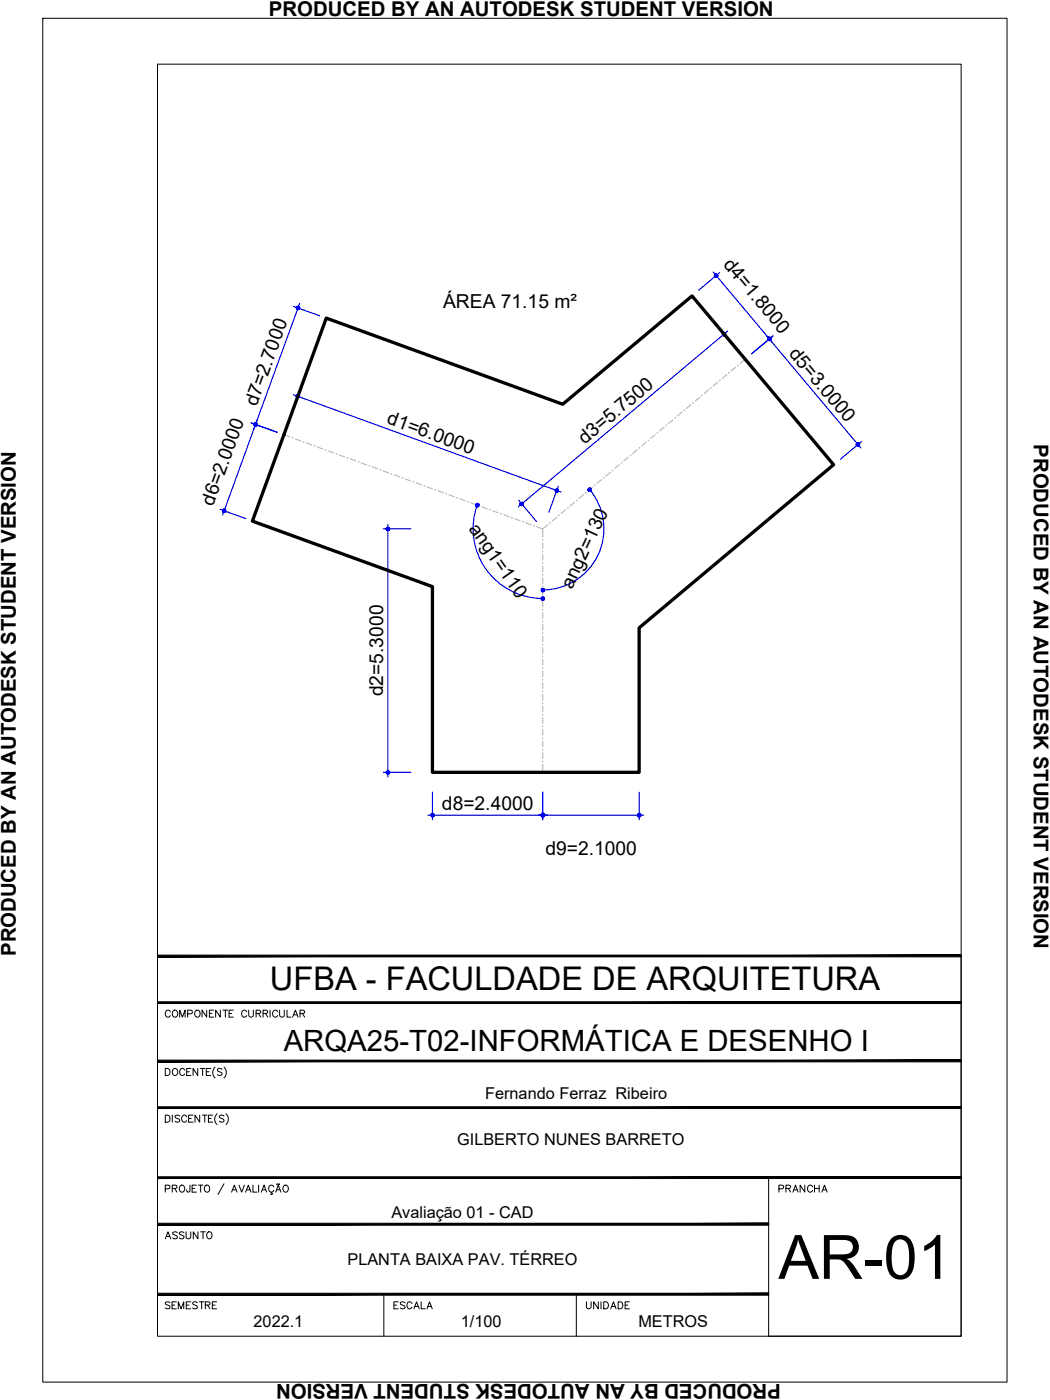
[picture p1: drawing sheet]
<svg xmlns="http://www.w3.org/2000/svg" width="229mm" height="305mm" viewBox="0 0 229 305" stroke-linecap="round" stroke-linejoin="round" font-family="sans-serif">
<!-- layer: ARQ_EIXO CINZA 04 -->
<g fill="none" stroke="#bababa" stroke-width=".25">
<path d="M160.1 80l-.9 .8M162.2 78.2l-1.1 .9M61.8 94.7l1.3 .4M64.3 95.6l1.2 .4M66.7 96.4l1.2 .5M69.1 97.3l1.2 .4M71.5 98.2l1.2 .4M73.9 99.1l1.2 .4M76.2 99.9l1.2 .4M136.8 99.5l-1 .9M138.7 97.9l-.9 .8M140.7 96.3l-1 .8"/>
<path d="M142.6 94.7l-1 .8M144.6 93l-1 .8M146.5 91.4l-1 .8M148.5 89.7l-1 .9M150.4 88.1l-1 .8M152.4 86.5l-1 .8M154.3 84.8l-1 .9M156.3 83.2l-1 .8M158.2 81.6l-1 .8M78.7 100.8l1.1 .4M81 101.6l1.2 .5M83.4 102.5l1.2 .5"/>
<path d="M85.8 103.4l1.2 .4M88.2 104.3l1.2 .4M90.6 105.1l1.2 .4M93 106l1.1 .4M95.3 106.8l1.3 .5M97.7 107.7l1.2 .5M100.1 108.6l1.2 .5M102.5 109.5l1.2 .4M104.9 110.3l1.2 .5M107.3 111.2l1.2 .4M109.7 112.1l1.2 .4M112.1 112.9l1.1 .5"/>
<path d="M114.4 113.8l1.3 .5M116.8 114.7l1.4 .4M118.2 118.2v1.2M119.3 114.3l-1.1 .8v1.8M121.2 112.6l-.9 .8M123.1 111l-.9 .8M125.1 109.3l-1 .9M127 107.7l-.9 .8M129 106.1l-1 .8M130.9 104.4l-.9 .8M132.9 102.8l-1 .8M134.8 101.2l-.9 .8"/>
<path d="M118.2 120.7v1.3M118.2 123.2v1.3M118.2 125.8v1.2M118.2 128.3v1.3M118.2 130.9v1.2M118.2 133.4v1.3M118.2 135.9v1.3M118.2 138.5v1.2M118.2 141v1.3M118.2 143.6v1.2M118.2 146.1v1.3M118.2 148.6v1.3"/>
<path d="M118.2 151.2v1.2M118.2 153.7v1.3M118.2 156.3v1.2M118.2 158.8v1.3M118.2 161.3v1.3M118.2 163.9v1.2M118.2 166.4v1.7"/>
</g>
<g fill="#bababa" stroke="#bababa" stroke-width=".22">
<path d="M118.1 165.8h.1z"/>
<path d="M118.1 163.2h.1z"/>
<path d="M118.1 160.7h.1z"/>
<path d="M118.1 155.6h.1z"/>
<path d="M118.1 153.1h.1z"/>
<path d="M118.1 150.5h.1z"/>
<path d="M118.1 148h.1z"/>
<path d="M118.1 145.5h.1z"/>
<path d="M118.1 142.9h.1z"/>
<path d="M118.1 140.4h.1z"/>
<path d="M118.1 137.8h.1z"/>
<path d="M118.1 135.3h.1z"/>
<path d="M118.1 132.8h.1z"/>
<path d="M118.1 130.2h.1z"/>
<path d="M118.1 127.7h.1z"/>
<path d="M118.1 122.6h.1z"/>
<path d="M118.1 120.1h.1z"/>
<path d="M118.1 117.5h.1z"/>
<path d="M119.7 113.8h.1z"/>
<path d="M123.7 110.5v.2z"/>
<path d="M125.5 108.9h.2z"/>
<path d="M127.5 107.3h.1z"/>
<path d="M129.4 105.7h.2z"/>
<path d="M131.4 104h.1z"/>
<path d="M135.3 100.7v.1z"/>
<path d="M137.2 99.1h.2z"/>
<path d="M141.1 95.9h.2z"/>
<path d="M149 89.2v.2z"/>
<path d="M152.7 86.1h.2z"/>
<path d="M156.6 82.8h.2z"/>
<path d="M160.5 79.5h.2z"/>
<path d="M113.7 113.6h.2z"/>
<path d="M111.4 112.7h.1z"/>
<path d="M109.1 111.8v.1z"/>
<path d="M106.6 111h.2z"/>
<path d="M104.2 110.1h.2z"/>
<path d="M101.8 109.3h.2z"/>
<path d="M99.4 108.4h.2z"/>
<path d="M97.1 107.5h.1z"/>
<path d="M94.7 106.6h.1z"/>
<path d="M89.9 104.9h.1z"/>
<path d="M87.6 104v.1z"/>
<path d="M85.1 103.2h.2z"/>
<path d="M82.7 102.3h.2z"/>
<path d="M80.3 101.4h.2z"/>
<path d="M78 100.5l.1 .1z"/>
<path d="M75.6 99.7h.1z"/>
<path d="M68.5 97v.2z"/>
<path d="M63.7 95.3v.1z"/>
<circle cx="118.2" cy="158.1" r=".07"/>
<circle cx="118.2" cy="125.1" r=".07"/>
<circle cx="121.7" cy="112.2" r=".07"/>
<circle cx="133.4" cy="102.4" r=".07"/>
<circle cx="139.2" cy="97.5" r=".07"/>
<circle cx="143.1" cy="94.2" r=".07"/>
<circle cx="145.1" cy="92.6" r=".07"/>
<circle cx="147" cy="91" r=".07"/>
<circle cx="150.9" cy="87.7" r=".07"/>
<circle cx="154.8" cy="84.4" r=".07"/>
<circle cx="158.7" cy="81.2" r=".07"/>
<circle cx="116.3" cy="114.5" r=".07"/>
<circle cx="92.4" cy="105.8" r=".07"/>
<circle cx="73.3" cy="98.8" r=".07"/>
<circle cx="70.9" cy="97.9" r=".07"/>
<circle cx="66.1" cy="96.2" r=".07"/>
</g>
<!-- layer: COTA AZUL -->
<g fill="none" stroke="#00f" stroke-width=".25">
<path d="M155.3 59.2l32.1 38.3M156.7 59.4l-4.6 3.8M63.9 66.7l5.7 2M65.2 66.1l-16.7 46M157 72l3.9 4.6M158.4 72.1l-45.6 38.3M168.3 73.2l-4.6 3.8M54.7 92.1l5.6 2M63.9 85.9l58.3 21.2M65.2 85.3l-2.1 5.7M187.5 96.1l-4.5 3.9M47.9 110.9l5.6 2"/>
<path d="M83.4 115.1h6.1M84.5 114.2v55M103.9 109.9a15.2 15.2 0 0 0 14.3 20.4M112.9 108.9l3.9 4.6M121.5 105.9l-2 5.6M128.4 106.6a13.3 13.3 0 0 1 1.8 14.2 13.3 13.3 0 0 1-12 7.6M83.4 168.1h6.1M93.2 177.5h47M94.1 172.5v6M118.2 172.5v6M139.1 172.5v6"/>
</g>
<!-- layer: 0 -->
<g fill="#00f" stroke="#00f" stroke-width=".22">
<path d="M64.5 86.1v.3l.4-.1zM64.5 86.4l.4-.1-.3 .2zM64.6 86.5l.1 .1 .2-.3z"/>
<path d="M64.9 86.3l-.2 .3 .2 .1zM64.9 86.3l.2 .3-.2 .1zM64.9 86.3l.2 .3 .1-.2z"/>
<path d="M64.9 86.3l.3 .1v-.2zM64.9 86.3l.2-.3 .1 .2zM65 85.9l-.1 .4 .2-.3z"/>
<path d="M64.8 85.9l.1 .4 .1-.4zM64.6 86l.2-.1 .1 .4zM64.6 86l-.1 .1 .4 .2z"/>
<path d="M121.2 106.8l.4 .1v-.2zM121.2 106.8l.3-.2 .1 .1zM121.3 106.4l-.1 .4 .3-.2z"/>
<path d="M121.2 106.4v.4l.1-.4zM121 106.5l.2-.1v.4zM121 106.5l-.1 .2 .3 .1z"/>
<path d="M120.9 106.7v.1h.3zM120.9 106.8h.3l-.3 .2zM120.9 107l.2 .1 .1-.3z"/>
<path d="M121.2 106.8l-.1 .3h.2zM121.2 106.8l.3 .3h-.2zM121.2 106.8l.3 .3 .1-.2z"/>
<path d="M84.3 114.9l.2 .2v-.3zM84.1 115l.2-.1 .2 .2zM84.1 115v.1h.4z"/>
<path d="M84.1 115.1v.3l.4-.3zM84.1 115.4l.4-.3-.2 .4zM84.5 115.1l-.2 .4h.2z"/>
<path d="M84.5 115.1v.4h.2zM84.5 115.1l.3 .3-.1 .1zM84.5 115.1l.3 .3v-.3z"/>
<path d="M84.5 115.1h.3v-.1zM84.7 114.9l.1 .1-.3 .1zM84.5 114.8v.3l.2-.2z"/>
<path d="M84.5 168.1v.4h.2zM84.5 168.1l.3 .3-.1 .1zM84.5 168.1l.3 .3v-.3z"/>
<path d="M84.5 168.1h.3v-.1zM84.7 167.9l.1 .1-.3 .1zM84.5 167.8v.3l.2-.2z"/>
<path d="M84.3 167.9l.2 .2v-.3zM84.1 168l.2-.1 .2 .2zM84.1 168v.1h.4z"/>
<path d="M84.1 168.1v.3l.4-.3zM84.1 168.4l.4-.3-.2 .4zM84.5 168.1l-.2 .4h.2z"/>
<path d="M113.3 109.9l.2 .2 .1-.4zM113.6 109.7l.1 .4h-.2zM113.6 109.7l.1 .4 .1-.1z"/>
<path d="M113.6 109.7l.2 .3 .1-.2zM113.6 109.7l.4-.1-.1 .2zM113.6 109.7l.4-.1-.1-.1z"/>
<path d="M113.7 109.3l-.1 .4 .3-.2zM113.5 109.3h.2l-.1 .4zM113.3 109.4l.3 .3-.1-.4z"/>
<path d="M113.3 109.4l-.1 .2 .4 .1zM113.2 109.6l.4 .1-.4 .1zM113.2 109.8l.1 .1 .3-.2z"/>
<path d="M157.8 72.4l-.2 .3 .3-.2zM157.6 72.4h.2l-.2 .3zM157.4 72.5l.2 .2v-.3z"/>
<path d="M157.4 72.5l-.1 .1 .3 .1zM157.3 72.6l.3 .1-.3 .1zM157.3 72.8l.1 .2 .2-.3z"/>
<path d="M157.4 73l.1 .1 .1-.4zM157.6 72.7l.1 .4h-.2zM157.6 72.7l.1 .4 .2-.1z"/>
<path d="M157.6 72.7l.3 .3 .1-.1zM157.6 72.7h.4v.2zM157.6 72.7h.4l-.1-.2z"/>
<path d="M155.7 59.7l-.1 .2 .3 .1zM155.6 59.9l.3 .1-.4 .1zM155.5 60.1l.1 .1 .3-.2z"/>
<path d="M155.6 60.2l.2 .2 .1-.4zM155.9 60l.1 .4h-.2zM155.9 60l.1 .4 .2-.1z"/>
<path d="M155.9 60l.3 .3 .1-.2zM155.9 60l.4-.1v.2zM155.9 60l.4-.1-.1-.1z"/>
<path d="M156 59.6l-.1 .4 .3-.2zM155.9 59.6h.1l-.1 .4zM155.7 59.7l.2 .3v-.4z"/>
<path d="M167.5 73.8l.2 .3 .2-.2zM167.5 73.8l.4-.1v.2zM167.5 73.8l.4-.1-.1-.2z"/>
<path d="M167.6 73.4l-.1 .4 .3-.3zM167.4 73.4h.2l-.1 .4zM167.3 73.5l.2 .3-.1-.4z"/>
<path d="M167.3 73.5l-.2 .2 .4 .1zM167.1 73.7l.4 .1h-.4zM167.1 73.8l.1 .2 .3-.2z"/>
<path d="M167.2 74l.1 .1 .2-.3zM167.5 73.8l.1 .4-.3-.1zM167.5 73.8l.1 .4 .1-.1z"/>
<path d="M167.3 73.5l-.2 .2 .4 .1zM167.1 73.7l.4 .1h-.4zM167.1 73.8l.1 .2 .3-.2z"/>
<path d="M167.2 74l.1 .1 .2-.3zM167.5 73.8l.1 .4-.3-.1zM167.5 73.8l.1 .4 .1-.1z"/>
<path d="M167.5 73.8l.2 .3 .2-.2zM167.5 73.8l.4-.1v.2zM167.5 73.8l.4-.1-.1-.2z"/>
<path d="M167.6 73.4l-.1 .4 .3-.3zM167.4 73.4h.2l-.1 .4zM167.3 73.5l.2 .3-.1-.4z"/>
<path d="M186.8 96.8l.2 .3 .1-.2zM186.8 96.8l.4-.1-.1 .2zM186.8 96.8l.4-.1-.1-.2z"/>
<path d="M186.9 96.4l-.1 .4 .3-.3zM186.7 96.4h.2l-.1 .4zM186.5 96.5l.3 .3-.1-.4z"/>
<path d="M186.5 96.5l-.1 .1 .4 .2zM186.4 96.6l.4 .2h-.4zM186.4 96.8l.1 .2 .3-.2z"/>
<path d="M186.5 97l.1 .1 .2-.3zM186.8 96.8l.1 .3h-.3zM186.8 96.8l.1 .3h.1z"/>
<path d="M55.6 92v.4l.2-.3zM55.4 92.1l.2-.1v.4zM55.4 92.1l-.1 .2 .3 .1z"/>
<path d="M55.3 92.3v.2l.3-.1zM55.3 92.5l.3-.1-.2 .3zM55.6 92.4l-.2 .3 .1 .1z"/>
<path d="M55.6 92.4l-.1 .4h.2zM55.6 92.4l.3 .3-.2 .1zM55.6 92.4l.3 .3 .1-.2z"/>
<path d="M55.6 92.4l.4 .1v-.2zM55.6 92.4l.3-.2 .1 .1zM55.8 92.1l-.2 .3 .3-.2z"/>
<path d="M48.8 111.2l-.1 .3 .2 .1zM48.8 111.2l.2 .3-.1 .1zM48.8 111.2l.2 .3 .1-.2z"/>
<path d="M48.8 111.2l.3 .1v-.2zM48.8 111.2l.3-.2v.1zM48.9 110.9l-.1 .3 .3-.2z"/>
<path d="M48.7 110.8l.1 .4 .1-.3zM48.6 110.9l.1-.1 .1 .4zM48.6 110.9l-.2 .2 .4 .1z"/>
<path d="M48.4 111.1v.2l.4-.1zM48.4 111.3l.4-.1-.3 .3zM48.5 111.5h.2l.1-.3z"/>
<path d="M55.6 92.4l-.1 .4h.2zM55.6 92.4l.3 .3-.2 .1zM55.6 92.4l.3 .3 .1-.2z"/>
<path d="M55.6 92.4l.4 .1v-.2zM55.6 92.4l.3-.2 .1 .1zM55.8 92.1l-.2 .3 .3-.2z"/>
<path d="M55.6 92v.4l.2-.3zM55.4 92.1l.2-.1v.4zM55.4 92.1l-.1 .2 .3 .1z"/>
<path d="M55.3 92.3v.2l.3-.1zM55.3 92.5l.3-.1-.2 .3zM55.6 92.4l-.2 .3 .1 .1z"/>
<path d="M64.8 66.7l.1 .4 .1-.4zM64.6 66.8l.2-.1 .1 .4zM64.6 66.8l-.1 .1 .4 .2z"/>
<path d="M64.5 66.9v.2h.4zM64.5 67.1h.4l-.3 .2zM64.6 67.3l.1 .1 .2-.3z"/>
<path d="M64.9 67.1l-.2 .3h.2zM64.9 67.1l.2 .2-.2 .1zM64.9 67.1l.2 .2 .1-.1z"/>
<path d="M64.9 67.1l.3 .1v-.2zM64.9 67.1l.3-.3v.2zM65 66.7l-.1 .4 .3-.3z"/>
<path d="M118.2 177.5h.3v-.2zM118.4 177.1l.1 .2-.3 .2zM118.2 177.1v.4l.2-.4z"/>
<path d="M118 177.1l.2 .4v-.4zM118 177.1l.2 .4-.3-.2zM117.9 177.3l-.1 .2h.4z"/>
<path d="M117.8 177.5l.1 .2 .3-.2zM117.9 177.7l.3-.2-.2 .3zM118.2 177.5l-.2 .3h.2z"/>
<path d="M118.2 177.5v.3h.2zM118.2 177.5l.3 .2-.1 .1zM118.2 177.5l.3 .2v-.2z"/>
<path d="M93.8 177.5l.1 .2 .2-.2zM93.9 177.7l.2-.2-.1 .3zM94.1 177.5l-.1 .3h.1z"/>
<path d="M94.1 177.5v.3h.3zM94.1 177.5l.4 .2-.1 .1zM94.1 177.5l.4 .2v-.2z"/>
<path d="M94.1 177.5h.4v-.2zM94.4 177.1l.1 .2-.4 .2zM94.1 177.1v.4l.3-.4z"/>
<path d="M94 177.1l.1 .4v-.4zM94 177.1l.1 .4-.2-.2zM93.9 177.3l-.1 .2h.3z"/>
<path d="M139.1 177.5h.4v-.2zM139.4 177.1l.1 .2-.4 .2zM139.1 177.1v.4l.3-.4z"/>
<path d="M139 177.1l.1 .4v-.4zM139 177.1l.1 .4-.2-.2zM138.9 177.3l-.1 .2h.3z"/>
<path d="M138.8 177.5l.1 .2 .2-.2zM138.9 177.7l.2-.2-.1 .3zM139.1 177.5l-.1 .3h.1z"/>
<path d="M139.1 177.5v.3h.3zM139.1 177.5l.4 .2-.1 .1zM139.1 177.5l.4 .2v-.2z"/>
<path d="M117.8 177.5l.1 .2 .3-.2zM117.9 177.7l.3-.2-.2 .3zM118.2 177.5l-.2 .3h.2z"/>
<path d="M118.2 177.5v.3h.2zM118.2 177.5l.3 .2-.1 .1zM118.2 177.5l.3 .2v-.2z"/>
<path d="M118.2 177.5h.3v-.2zM118.4 177.1l.1 .2-.3 .2zM118.2 177.1v.4l.2-.4z"/>
<path d="M118 177.1l.2 .4v-.4zM118 177.1l.2 .4-.3-.2zM117.9 177.3l-.1 .2h.4z"/>
<path d="M103.8 109.6l.1 .4 .2-.4zM103.7 109.7l.1-.1 .1 .4zM103.7 109.7l-.1 .2 .3 .1z"/>
<path d="M103.6 109.9l-.1 .2 .4-.1zM103.5 110.1l.4-.1-.3 .2zM103.6 110.2l.2 .1 .1-.3z"/>
<path d="M103.9 110l-.1 .3 .2 .1zM103.9 110l.3 .3-.2 .1zM103.9 110l.3 .3 .1-.2z"/>
<path d="M103.9 110l.4 .1v-.2zM103.9 110l.3-.3 .1 .2zM104.1 109.6l-.2 .4 .3-.3z"/>
<path d="M118.2 130.3h.3v-.2zM118.4 130l.1 .1-.3 .2zM118.2 130v.3l.2-.3z"/>
<path d="M118 130l.2 .3v-.3zM118 130l.2 .3-.3-.2zM117.9 130.1l-.1 .2h.4z"/>
<path d="M117.8 130.3l.1 .2 .3-.2zM117.9 130.5l.3-.2-.2 .3zM118.2 130.3l-.2 .3 .2 .1z"/>
<path d="M118.2 130.3v.4l.2-.1zM118.2 130.3l.3 .2-.1 .1zM118.2 130.3l.3 .2v-.2z"/>
<path d="M117.8 128.5l.1 .2 .3-.2zM117.9 128.7l.3-.2-.2 .3zM118.2 128.5l-.2 .3 .2 .1z"/>
<path d="M118.2 128.5v.4l.2-.1zM118.2 128.5l.3 .2-.1 .1zM118.2 128.5l.3 .2v-.2z"/>
<path d="M118.2 128.5h.3v-.2zM118.4 128.1l.1 .2-.3 .2zM118.2 128.1v.4l.2-.4z"/>
<path d="M118 128.1l.2 .4v-.4zM118 128.1l.2 .4-.3-.2zM117.9 128.3l-.1 .2h.4z"/>
<path d="M128.1 106.3l-.1 .2 .4 .1zM128 106.5l.4 .1-.4 .1zM128 106.7l.1 .1 .3-.2z"/>
<path d="M128.1 106.8l.1 .2 .2-.4zM128.4 106.6v.4h-.2zM128.4 106.6v.4l.2-.1z"/>
<path d="M128.4 106.6l.2 .3 .1-.2zM128.4 106.6h.3v.1zM128.4 106.6h.3v-.2z"/>
<path d="M128.5 106.3l-.1 .3 .3-.2zM128.3 106.3h.2l-.1 .3zM128.1 106.3l.3 .3-.1-.3z"/>
</g>
<path d="M71 69.3l51.5 18.7 28.2-23.6 30.8 36.8-42.4 35.5v31.4h-45v-40.4l-39.2-14.2z" fill="none" stroke="#000" stroke-width=".72"/>
<!-- layer: MRG_EXTERNA -->
<path d="M9.3 4h209.9v296.9h-209.9z" fill="none" stroke="#000" stroke-width=".22"/>
<!-- layer: MRG_INTERNA -->
<path d="M34.3 14h175v276.9h-175z" fill="none" stroke="#000" stroke-width=".22"/>
<!-- layer: SIMB_01 -->
<g fill="#000" stroke="#000" stroke-width=".22">
<path d="M34.3 218.1v.4l175-.4zM34.3 218.5l175-.4v.4z"/>
<path d="M34.3 207.9v.4l175-.4zM34.3 208.3l175-.4v.4z"/>
<path d="M34.3 230.8v.4l175-.4zM34.3 231.2l175-.4v.4z"/>
<path d="M34.3 256.2v.4l175-.4zM34.3 256.6l175-.4v.4z"/>
<path d="M34.3 241v.3l175-.3zM34.3 241.3l175-.3v.3z"/>
<path d="M34.3 266.3v.4l133-.4zM34.3 266.7l133-.4v.4z"/>
<path d="M34.3 282h133v-.4zM34.3 281.6h133l-133 .4z"/>
</g>
<g fill="none" stroke="#000" stroke-width=".22">
<path d="M45 219.9v1.5l-1-1.5v1.5M46.5 219.9h-.9v1.5h.9M48 219.9v1.5l-1.1-1.5v1.5M48.6 219.9h1M49.1 219.9v1.5M50.8 219.9h-.9v1.5h.9M54.1 219.9v1.1l.5 .4h.3l.3-.4v-1.1M58.8 219.9v1.5M60.9 219.9v1.1l.4 .4 .5-.2 .1-1.3M62.5 219.9v1.5h.9M209.3 208.1v82.8h-42v-34.5M36 232.6h.5a.82 .82 0 0 1 .5 .8 .82 .82 0 0 1-.5 .7h-.5z"/>
<path d="M37.1 220.3a.56 .56 0 0 0-.7-.4 .56 .56 0 0 0-.4 .6 .63 .63 0 0 0 .2 .8 .63 .63 0 0 0 .9-.2M37.7 220.1a.72 .72 0 0 1 1 .2 .72 .72 0 0 1-.3 1.1 .72 .72 0 0 1-.9-.4 .72 .72 0 0 1 .2-.9zM37.7 232.8a.72 .72 0 0 1 1 .2 .72 .72 0 0 1-.3 1.1 .72 .72 0 0 1-.9-.4 .72 .72 0 0 1 .2-.9zM39.1 221.4v-1.5l.6 1.5 .6-1.5v1.5M40.2 233a.56 .56 0 0 0-.6-.4 .56 .56 0 0 0-.5 .6 .63 .63 0 0 0 .3 .8 .63 .63 0 0 0 .8-.2M40.6 233.3h.6M40.9 220.7l.9-.1v-.5l-.3-.2h-.6v1.5M41.6 232.6h-1v1.5h1M42.7 220a.71 .71 0 0 1 .9 .7 .71 .71 0 0 1-.9 .7l-.3-.5v-.4zM43.1 232.6v1.5l-1.1-1.5v1.5M43.6 232.6h1M44.1 232.6v1.5"/>
<path d="M44.9 233.3h.6M45.6 220.6h.5M45.9 232.6h-1v1.5h1M46.8 232.3a1.57 1.57 0 0 0 0 2.4M48.3 232.8l-.3-.2-.7 .2 .2 .4 .5 .2 .3 .3v.2l-.3 .2-.7-.2M48.8 232.3a1.57 1.57 0 0 1 0 2.4M49.9 220.6h.5M53.7 220.3a.56 .56 0 0 0-.6-.4 .56 .56 0 0 0-.5 .6 .63 .63 0 0 0 .3 .8 .63 .63 0 0 0 .8-.2M55.8 220.6h.8l.2-.4-.4-.3h-.6v1.5M56.3 220.6l.5 .8M57.3 220.6h.8l.2-.4-.4-.3h-.6v1.5M57.8 220.6l.5 .8"/>
<path d="M60.5 220.3a.56 .56 0 0 0-.7-.4 .56 .56 0 0 0-.4 .6 .63 .63 0 0 0 .2 .8 .63 .63 0 0 0 .9-.2M63.7 221.4l.6-1.5 .6 1.5M63.9 220.9h.7M65.3 220.6h.9l.1-.4-.3-.3h-.7v1.5M65.8 220.6l.5 .8M36 242.8h.5a.82 .82 0 0 1 .5 .7 .82 .82 0 0 1-.5 .8h-.5zM36 258.8l.9-.1 .1-.6-1-.1v1.5M37.5 258.7l1-.1v-.5l-1-.1v1.5M37.5 242.8v1.5M38 258.7l.5 .8M39.1 243l-.3-.2-.7 .2 .2 .4 .7 .3 .1 .2v.2l-.3 .2-.7-.2M39.2 258.2a.72 .72 0 0 1 1 .2 .72 .72 0 0 1-.3 1.1 .72 .72 0 0 1-.9-.4 .72 .72 0 0 1 .2-.9z"/>
<path d="M40.6 243.2a.56 .56 0 0 0-.6-.4 .56 .56 0 0 0-.5 .6 .63 .63 0 0 0 .3 .8 .63 .63 0 0 0 .8-.2M41.1 243.5h.6M41.4 258l-.1 1.4-.4 .1-.2-.1-.1-.4M41.8 258.7h.6M42 242.8h-.9v1.5h.9M42.8 258h-1v1.5h1M43.2 258h1M43.5 242.8v1.5l-1-1.5v1.5M43.7 258v1.5M44.1 242.8h1M44.6 242.8v1.5M44.6 258.2a.63 .63 0 0 1 .8-.1 .63 .63 0 0 1 .2 .9 .57 .57 0 0 1-.5 .6 .57 .57 0 0 1-.6-.6z"/>
<path d="M45.4 243.5h.5M46.3 242.8h-.9v1.5h.9M47.2 242.5a1.57 1.57 0 0 0 0 2.3M48.8 243l-.4-.2-.6 .2 .1 .4 .7 .3 .2 .2v.2l-.4 .2-.6-.2M48.8 257.7l-1.3 2.4M49.2 242.5a1.57 1.57 0 0 1 0 2.3M50.4 259.5l.6-1.5 .6 1.5M50.7 259h.7M52 258l.6 1.5 .6-1.5M53.5 259.5l.6-1.5 .6 1.5M53.7 259h.7M55.1 258v1.5h.9"/>
<path d="M56.3 258v1.5M56.9 259.5l.6-1.5 .5 1.5M57.1 259h.7M59.1 259.5v.3l.2 .2h-.4M59.6 258.4a.6 .6 0 0 0-.9-.3 .6 .6 0 0 0-.2 .9 .54 .54 0 0 0 .4 .5 .54 .54 0 0 0 .7-.3M60 259.5l.6-1.5 .6 1.5M60.2 259h.8M60.3 257.8l-.1 .1M60.3 257.8h.2M60.5 257.8l.1 .1M60.6 257.9h.2M60.9 257.7l-.1 .2"/>
<path d="M61.8 258.2a.72 .72 0 0 1 1 .2 .72 .72 0 0 1-.3 1.1 .72 .72 0 0 1-.9-.4 .72 .72 0 0 1 .2-.9zM83.6 281.8v9.1M125.5 281.8v9.1"/>
</g>
<text font-size="13.3" x="169.5" y="278.4">AR-01</text>
<text font-size="7.1" x="58.8" y="215.6">UFBA - FACULDADE DE ARQUITETURA</text>
<text font-size="6.4" x="61.8" y="228.9">ARQA25-T02-INFORMÁTICA E DESENHO I</text>
<g font-size="4.4">
<text x="58.5" y="3.6">PRODUCED BY AN AUTODESK STUDENT VERSION</text>
<text x="225.1" y="96.7" transform="rotate(90 225.1 96.7)">PRODUCED BY AN AUTODESK STUDENT VERSION</text>
<text x="3.5" y="208.2" transform="rotate(-90 3.5 208.2)">PRODUCED BY AN AUTODESK STUDENT VERSION</text>
<text x="168.3" y="260.7">PRANCHA</text>
<text x="34.9" y="270.9">ASSUNTO</text>
<text x="34.9" y="286.1">SEMESTRE</text>
<text x="84.7" y="286.1">ESCALA</text>
<text x="126.3" y="286.1">UNIDADE</text>
<text x="170" y="301.3" transform="rotate(-180 170 301.3)">PRODUCED BY AN AUTODESK STUDENT VERSION</text>
</g>
<g font-size="4.2">
<text x="157.3" y="57.6" transform="rotate(50 157.3 57.6)">d4=1.8000</text>
<text x="96.5" y="67">ÁREA 71.15 m²</text>
<text x="171.6" y="77" transform="rotate(50 171.6 77)">d5=3.0000</text>
<text x="55.9" y="88.7" transform="rotate(-70 55.9 88.7)">d7=2.7000</text>
<text x="84" y="92.2" transform="rotate(20 84 92.2)">d1=6.0000</text>
<text x="127.3" y="96.8" transform="rotate(-40 127.3 96.8)">d3=5.7500</text>
<text x="46.4" y="110.3" transform="rotate(-70 46.4 110.3)">d6=2.0000</text>
<text x="101.9" y="115.1" transform="rotate(55 101.9 115.1)">ang1=110</text>
<text x="124.5" y="128.5" transform="rotate(-65 124.5 128.5)">ang2=130</text>
<text x="83.4" y="151.6" transform="rotate(-90 83.4 151.6)">d2=5.3000</text>
<text x="96.2" y="176.4">d8=2.4000</text>
<text x="118.7" y="186.1">d9=2.1000</text>
</g>
<g font-size="3.5">
<text x="105.6" y="239.3">Fernando Ferraz Ribeiro</text>
<text x="99.5" y="249.3">GILBERTO NUNES BARRETO</text>
<text x="85.2" y="265.2">Avaliação 01 - CAD</text>
<text x="75.6" y="275.4">PLANTA BAIXA PAV. TÉRREO</text>
<text x="55.2" y="289">2022.1</text>
<text x="100.3" y="289">1/100</text>
<text x="139" y="289">METROS</text>
</g>
</svg>
